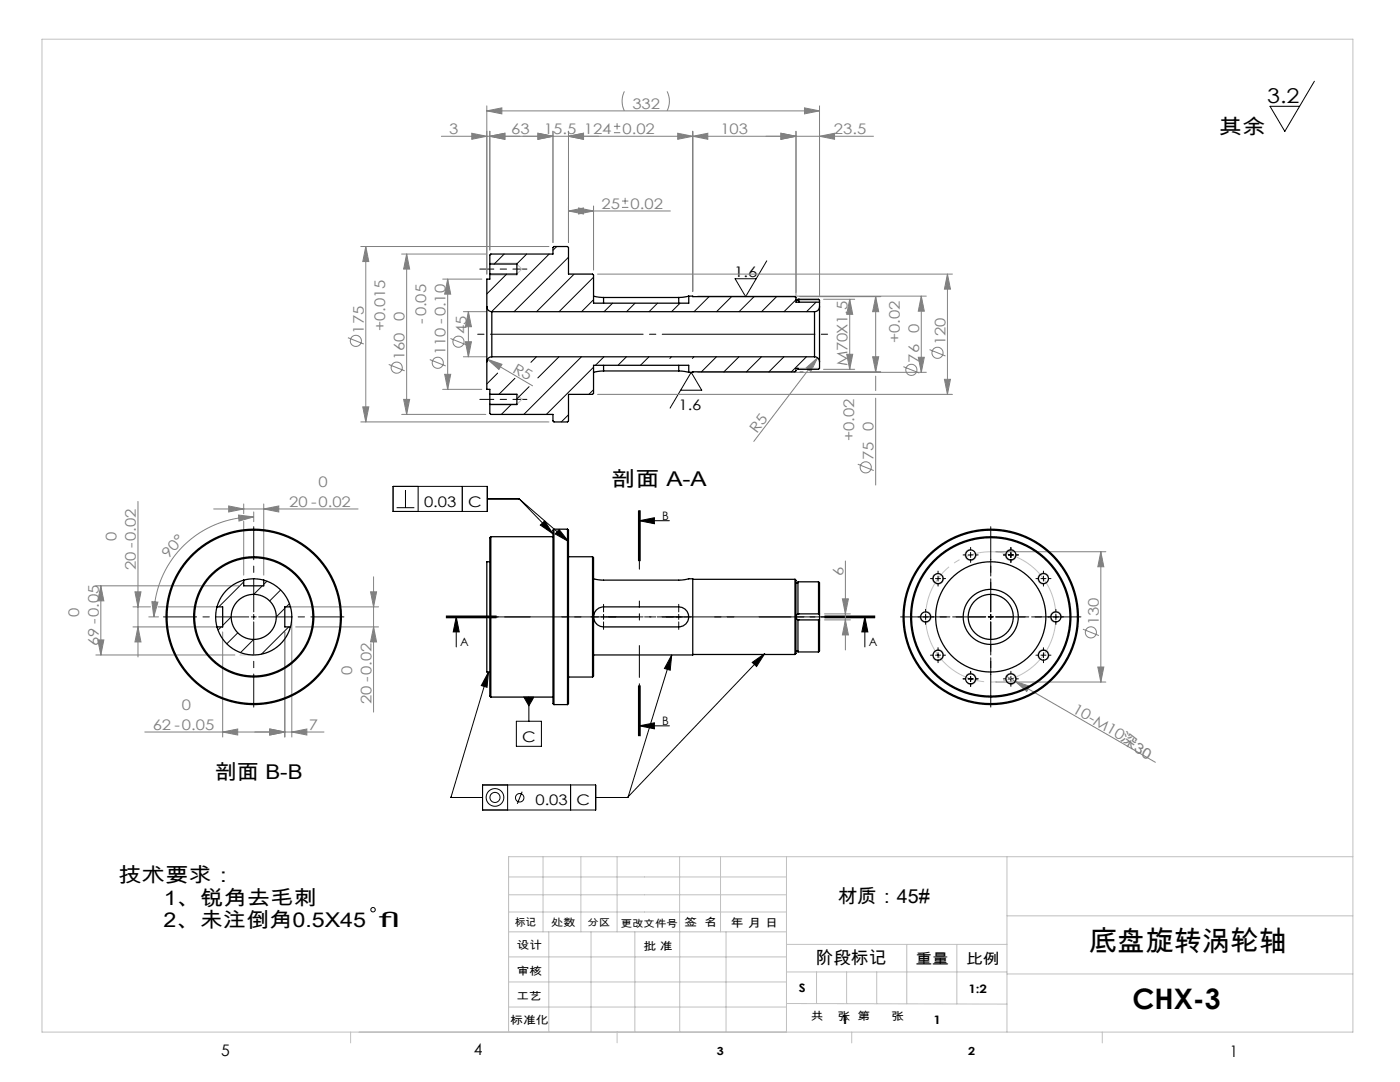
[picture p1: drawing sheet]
<svg xmlns="http://www.w3.org/2000/svg" width="279mm" height="216mm" viewBox="0 0 279 216" stroke-linecap="round" stroke-linejoin="round" font-family="sans-serif">
<g fill="none" stroke="#000" stroke-width=".2">
<path d="M262.3 16.2l-5.9 10-2.9-5h5.9M153 52l-4.2 7.2-2.1-3.6h4.2M135.8 77.9h4.2l-2.1-3.6-4.2 7.1M78.4 97.1h18.9v5h-18.9zM80.9 97.8v3.5M83.4 97.1v5M92.3 97.1v5M97.3 99.6h6.3M103.6 99.6l6.8 6.9M103.6 99.6l9.9 8.5M79.2 101.3h3.5M107.8 104.8l.9-.9 1.7 2.6z"/>
<path d="M111.6 105.6l1.9 2.5-2.7-1.6zM127.4 101.9v10M127.6 103.9h6M127.6 103.9l3-.6v1.2zM127.6 101.9v10M127.8 101.9v10M186.7 115.5h1M187.2 115v1M193.2 110.7h1M193.7 110.2v1M201.2 110.7h1M201.7 110.2v1"/>
<path d="M207.7 115.5h1M208.2 115v1M50.1 123.1h1M50.6 122.6v1M89.1 123.1h10M89.1 123.3h10M89.1 122.9h10M91.1 123.1l.6 3h-1.2zM91.1 123.1v6M97.5 134.1l-.3 3-1.1-.3zM97.5 134.1l-7.5 25h6.3M104.5 139.1h2l-1 1.7z"/>
<path d="M105.5 139.1v4.8M120 123.1h1M120.5 122.6v1M127.4 136.8v10M127.6 136.8v10M127.8 136.8v10M134.1 130.7l-.4 3-1.1-.3zM134.1 130.7l-8.8 28.4h-6.4M135 123.1h1M135.5 122.6v1M150.1 132.2l2.5-1.8-1.6 2.6zM152.6 130.4l-27.4 28.7"/>
<path d="M164.6 122.9h10zM164.6 123.1h10M164.6 123.3h10M172.6 123.1l.6 3h-1.2zM172.6 123.1v6M184.2 123.1h1M184.7 122.6v1M186.7 130.7h1M187.2 130.2v1M193.2 135.5h1M193.7 135v1M197.2 123.1h1"/>
<path d="M197.7 122.6v1M201.2 135.5h1M201.7 135v1M207.7 130.7h1M208.2 130.2v1M210.2 123.1h1M210.7 122.6v1M96.3 156.6h22.6v5h-22.6zM101.3 156.6v5M103 143.9h5v5h-5zM104.2 158l-1 2.4M113.9 156.6v5"/>
<path d="M127.6 144.8h6M127.6 144.8l3-.6v1.2z"/>
<circle cx="98.8" cy="159.1" r="1.01"/>
<circle cx="98.8" cy="159.1" r="1.76"/>
<circle cx="103.7" cy="159.2" r=".85"/>
<circle cx="74.4" cy="181.5" r=".44"/>
</g>
<g fill="none" stroke="#808080" stroke-width=".2">
<path d="M124.6 18.2a4.3 4.3 0 0 0 0 3.9M133.1 18.2a4.3 4.3 0 0 1 0 3.9M88.1 27.2h86.2M94.2 26.6l3 .6-3 .6zM97.2 21.1v33.6M97.2 22.1h66.4M97.2 22.1l3-.6v1.2zM97.8 26.2v23.7M97.8 27.2l3-.6v1.2zM107.4 26.6l3 .6-3 .6zM110.4 26.2v22.2M113.5 27.2l3-.6v1.2z"/>
<path d="M113.5 26.2v22.2M122.5 26.5h1.3M122.5 25.2h1.3M123.2 24.6v1.2M124.8 39.5v1.3M135.3 26.6l3 .6-3 .6zM138.3 27.2l3-.6v1.2zM138.3 26.2v32M155.9 26.6l3 .6-3 .6zM158.9 26.2v32.7M160.6 21.5l3 .6-3 .6zM163.6 21.1v37.8"/>
<path d="M163.6 27.2l3-.6v1.2zM72 49.2h37.6M73 49.2v35M73 49.2l.6 3h-1.2zM80.2 50.7h16.8M81.2 50.7l.6 3h-1.2zM81.2 50.7v32M88.3 55.7h7.9M89.3 55.7l.6 3h-1.2zM89.3 55.7v22M113.5 42.1l3-.6v1.2zM113.5 42.1h20.3"/>
<path d="M115.5 41.5l3 .6-3 .6zM118.5 41.1v12.8M119.3 54.7h70.8M124.1 41.4h1.3M124.1 40.1h1.3M139.3 59.1h45.6M159.7 59.2h16.1M164.4 59.7h6.2M169.6 59.7l.6 3h-1.2zM169.6 59.7v14M174.8 59.2l.6 3h-1.2zM174.8 59.2v15"/>
<path d="M183.9 59.1l.6 3h-1.2zM183.9 59.1v15.2M189.1 54.7l.6 3h-1.2zM189.1 54.7v24M69.4 67.4l3.2 1.2M77.6 72.7l3.2 1.3M80.6 79.7h1.2l-.6 3zM85.8 71.8l3.1 1.2M88.3 77.7h7.9M88.7 74.7h1.2l-.6 3zM89.9 67.5l3.2 1.3M92.5 62.2h4.7"/>
<path d="M92.5 71.2h4.7M92.9 68.2h1.2l-.6 3zM93.5 62.2l.6 3h-1.2zM93.5 62.2v9M97.3 71.7l2.9 1-.6 1zM97.3 71.7l9 5.3M119.3 78.7h70.8M139.3 74.3h45.6M159.7 74.2h.6M160.9 73.4l2.3-2-1.4 2.7zM161.8 74.2h14M163.2 71.4l-12.8 16.7"/>
<path d="M164.4 73.7h6.2M169 70.7h1.2l-.6 3zM174.2 71.2h1.2l-.6 3zM174.8 75.1v2.8M174.8 79.5v17.3M180.3 73.2l3.2 1.2M183.3 71.3h1.2l-.6 3zM185.5 69.8l3.2 1.2M188.5 75.7h1.2l-.6 3zM72 84.2h37.6M72.4 81.2h1.2l-.6 3zM80.2 82.7h16.8"/>
<path d="M171.2 92.6l3.2 1.3M19.1 116.9h28.5M20.1 116.9l.6 3h-1.2zM20.1 116.9v13.8M26.9 118.1h1.2l-.6 3zM27.5 100.1v31M42.6 101.6h28.9M45.6 101l3 .6-3 .6zM47.6 102.8l3 .3-2.9 .9zM48.6 100.6v1.9M48.6 104v10.8M50.6 103.1a19.9 19.9 0 0 0-19.9 20"/>
<path d="M50.6 102.1v2M52.6 101.6l3-.6v1.2zM52.6 100.6v14.2M74 118.1h1.2l-.6 3zM74.6 115.1v27M168.1 119.5h1.2l-.6 3zM168.7 111.9v17.8M198.7 110.1h22M219.7 110.1l.6 3h-1.2zM219.7 110.1v26M19.1 130.7h27.8M19.5 127.7h1.2l-.6 3z"/>
<path d="M26.5 125.1h16.9M26.5 121.1h3.5M27.5 125.1l.6 3h-1.2zM29.7 123.1h1.9M30.3 120.1h1.2l-.8 3zM31.6 121.1h11.8M44.4 126.1v21M56.8 126.1v21M57.8 121.1h17.8M58.2 124.1v23M59 125.1h16.6M74.6 125.1l.6 3h-1.2z"/>
<path d="M164.6 122.5h5.1M164.6 123.7h5.1M168.7 123.7l.6 3h-1.2zM198.7 136.1h22M200.9 135l1.7 1M202.6 136l2.9 .9-.6 1.1zM202.6 136l28 16.1M216.1 125.5l3.2 1.3M219.1 133.1h1.2l-.6 3zM28.9 146.1h35.8M44.4 146.1l3-.6v1.2zM53.8 145.5l3 .6-3 .6z"/>
<path d="M58.2 146.1l3-.6v1.2z"/>
<circle cx="71" cy="68" r="1.11"/>
<circle cx="79.2" cy="73.4" r="1.11"/>
<circle cx="87.4" cy="72.4" r="1.11"/>
<circle cx="91.5" cy="68.2" r="1.11"/>
<circle cx="181.9" cy="73.8" r="1.11"/>
<circle cx="187.1" cy="70.4" r="1.11"/>
<circle cx="172.8" cy="93.3" r="1.11"/>
<circle cx="217.7" cy="126.2" r="1.11"/>
</g>
<path d="M210.2 119.3a13 13 0 0 0-21.7-5.3 13 13 0 0 0 5.6 21.6 13 13 0 0 0 16.3-15.3l-.2-1" fill="none" stroke="#c0c0c0" stroke-width=".2" stroke-dasharray="30.5 1.3 1.3 1.3" stroke-dashoffset="8.7" stroke-linecap="butt"/>
<g fill="none" stroke="#c0c0c0" stroke-width=".2">
<path d="M8.4 7.8h261.6v198.1h-261.6zM97.8 52.5h5.4v.2l1 1-1 1v.2h-5.4M159.3 59.9h4.3M97.8 78.6h5.4l1 1.1-1 1.1h-5.4M159.3 73.5h4.3M186.5 114.6a1.13 1.13 0 0 0-.2 1.6 1.13 1.13 0 0 0 1.6 .1 1.13 1.13 0 0 0 .2-1.5M193.6 109.6a1.13 1.13 0 0 0-1 1.2 1.13 1.13 0 0 0 1.1 1.1 1.13 1.13 0 0 0 1.1-1.2M202.3 109.8a1.13 1.13 0 0 0-1.5 .3 1.13 1.13 0 0 0 .3 1.6 1.13 1.13 0 0 0 1.6-.3M209.3 115a1.13 1.13 0 0 0-1.5-.6 1.13 1.13 0 0 0-.6 1.4 1.13 1.13 0 0 0 1.4 .7M47.9 130.7h2.7M185.1 122a1.13 1.13 0 0 1 .7 1.4 1.13 1.13 0 0 1-1.4 .8 1.13 1.13 0 0 1-.8-1.4M186.9 129.7a1.13 1.13 0 0 1 1.4 .7 1.13 1.13 0 0 1-.7 1.4 1.13 1.13 0 0 1-1.4-.6"/>
<path d="M192.8 134.8a1.13 1.13 0 0 1 1.5-.3 1.13 1.13 0 0 1 .4 1.6 1.13 1.13 0 0 1-1.6 .3M200.6 135.5a1.13 1.13 0 0 1 1.1-1.2 1.13 1.13 0 0 1 1.2 1.1 1.13 1.13 0 0 1-1.1 1.2M207.3 131.4a1.13 1.13 0 0 1 .2-1.6 1.13 1.13 0 0 1 1.6 .2 1.13 1.13 0 0 1-.1 1.6M211.8 123.3a1.13 1.13 0 0 0-.8-1.3 1.13 1.13 0 0 0-1.4 .8 1.13 1.13 0 0 0 .8 1.4M101.5 178.5h55.5M101.5 175h55.5M108.4 170.9v15M115.9 170.9v15M123.2 170.9v15M135.6 170.9v15M143.8 170.9v15M157 170.9v35"/>
<path d="M201 170.9v35M270 170.9h-168.5v35M101.5 195.9h55.5M101.5 190.9h55.5M101.5 185.9h55.5M101.5 182h55.5M109.5 185.9v20M118 185.9v20M126.7 185.9v20M135.7 185.9v20M144.9 185.9v20M157 188.4h44"/>
<path d="M157 193.9h44M163 193.9v6.4M169 193.9v6.4M175 193.9v6.4M181 188.4v11.9M191 188.4v11.9M201 194.3h69M201 182.7h69M70 205.9v2.2M101.5 200.9h55.5M123.2 205.9v2.2M157 200.2l44 .2"/>
<path d="M170 205.9v2.2M220 205.9v2.2"/>
</g>
<path d="M165.4 66.7h-70.2M165.4 123.1h-70.2" fill="none" stroke="#000" stroke-width=".2" stroke-dasharray="30.5 1.3 1.3 1.3" stroke-dashoffset="-2.7"/>
<g fill="none" stroke="#000" stroke-width=".2" stroke-dasharray="30.5 1.3 1.3 1.3">
<path d="M186.2 115.5h-.5M187.2 114.5v-.5M187.2 116.5v.5M188.2 115.5h.5M192.7 110.7h-.5M193.7 109.7v-.5M193.7 111.7v.5M194.7 110.7h.5M200.7 110.7h-.5M201.7 109.7v-.5M201.7 111.7v.5M202.7 110.7h.5"/>
<path d="M207.2 115.5h-.5M208.2 114.5v-.5M208.2 116.5v.5M209.2 115.5h.5M119.5 123.1h-1.5M120.5 122.1v-1.5M120.5 124.1v1.5M121.5 123.1h1.5M134.5 123.1h-1.5M135.5 122.1v-1.5M135.5 124.1v1.5M136.5 123.1h1.5"/>
<path d="M183.7 123.1h-.5M184.7 122.1v-.5M184.7 124.1v.5M185.7 123.1h.5M186.2 130.7h-.5M187.2 129.7v-.5M187.2 131.7v.5M188.2 130.7h.5M192.7 135.5h-.5M193.7 134.5v-.5M193.7 136.5v.5M194.7 135.5h.5"/>
<path d="M200.7 135.5h-.5M201.7 134.5v-.5M201.7 136.5v.5M202.7 135.5h.5M207.2 130.7h-.5M208.2 129.7v-.5M208.2 131.7v.5M209.2 130.7h.5M209.7 123.1h-.5M210.7 122.1v-.5M210.7 124.1v.5M211.7 123.1h.5"/>
</g>
<path d="M49.6 123.1h-17M50.6 122.1v-17M50.6 124.1v17M51.6 123.1h17M196.7 123.1h-17M197.7 122.1v-17M197.7 124.1v17M198.7 123.1h17" fill="none" stroke="#000" stroke-width=".2" stroke-dasharray="30.5 1.3 1.3 1.3" stroke-dashoffset="23.9"/>
<path d="M196.7 123.1h-10.5M197.7 122.1v-10.5M197.7 124.1v10.5M198.7 123.1h10.5" fill="none" stroke="#000" stroke-width=".2" stroke-dasharray="30.5 1.3 1.3 1.3" stroke-dashoffset="27.1"/>
<path d="M105.2 53.7h-9.4M105.2 79.7h-9.4" fill="none" stroke="#000" stroke-width=".2" stroke-dasharray="30.5 1.3 1.3 1.3" stroke-dashoffset="27.7"/>
<path d="M89.1 123.1h85.5" fill="none" stroke="#000" stroke-width=".2" stroke-dasharray="6.3 1.3 1.3 1.3 5.1" stroke-dashoffset="-1.5"/>
<path d="M127.6 101.9v44.9" fill="none" stroke="#000" stroke-width=".2" stroke-dasharray="6.3 1.3 1.3 1.3 5.1" stroke-dashoffset="3.6"/>
<g fill="#000">
<path d="M127.6 103.9l3-.6v1.2zM127.6 144.8l3-.6v1.2z"/>
<path d="M91.1 123.1l.6 3h-1.2zM172.6 123.1l.6 3h-1.2z"/>
<path d="M104.5 139.1l1 1.7 1-1.7zM150.1 132.2l2.5-1.8-1.6 2.6zM134.1 130.7l-.4 3-1.1-.3zM97.5 134.1l-.3 3-1.1-.3zM107.8 104.8l.9-.9 1.7 2.6zM111.6 105.6l1.9 2.5-2.7-1.6z"/>
</g>
<g fill="#808080">
<path d="M160.9 73.4l2.3-2-1.4 2.7z"/>
<path d="M97.3 71.7l2.9 1-.6 1z"/>
<path d="M202.6 136l2.9 .9-.6 1.1z"/>
<path d="M219.1 133.1h1.2l-.6 3zM219.7 110.1l.6 3h-1.2zM19.5 127.7h1.2l-.6 3zM20.1 116.9l.6 3h-1.2z"/>
<path d="M58.2 146.1l3-.6v1.2zM53.8 145.5l3 .6-3 .6z"/>
<path d="M113.5 27.2l3-.6v1.2zM135.3 26.6l3 .6-3 .6zM138.3 27.2l3-.6v1.2zM155.9 26.6l3 .6-3 .6z"/>
<path d="M94.2 26.6l3 .6-3 .6zM97.8 27.2l3-.6v1.2zM107.4 26.6l3 .6-3 .6zM113.5 27.2l3-.6v1.2zM113.5 42.1l3-.6v1.2zM115.5 41.5l3 .6-3 .6z"/>
<path d="M97.2 22.1l3-.6v1.2zM160.6 21.5l3 .6-3 .6z"/>
<path d="M163.6 27.2l3-.6v1.2zM155.9 26.6l3 .6-3 .6z"/>
<path d="M97.8 27.2l3-.6v1.2zM107.4 26.6l3 .6-3 .6z"/>
<path d="M47.6 102.8l3 .3-2.9 .9zM30.3 120.1h1.2l-.8 3z"/>
<path d="M74.6 125.1l.6 3h-1.2zM74 118.1h1.2l-.6 3z"/>
<path d="M168.1 119.5h1.2l-.6 3zM168.7 123.7l.6 3h-1.2zM89.3 55.7l.6 3h-1.2zM88.7 74.7h1.2l-.6 3zM169.6 59.7l.6 3h-1.2zM169 70.7h1.2l-.6 3zM93.5 62.2l.6 3h-1.2zM92.9 68.2h1.2l-.6 3zM81.2 50.7l.6 3h-1.2zM80.6 79.7h1.2l-.6 3zM174.8 59.2l.6 3h-1.2zM174.2 71.2h1.2l-.6 3zM189.1 54.7l.6 3h-1.2zM188.5 75.7h1.2l-.6 3zM183.9 59.1l.6 3h-1.2zM183.3 71.3h1.2l-.6 3zM26.9 118.1h1.2l-.6 3zM27.5 125.1l.6 3h-1.2z"/>
<path d="M73 49.2l.6 3h-1.2zM72.4 81.2h1.2l-.6 3z"/>
<path d="M44.4 146.1l3-.6v1.2zM53.8 145.5l3 .6-3 .6z"/>
<path d="M45.6 101l3 .6-3 .6zM52.6 101.6l3-.6v1.2z"/>
</g>
<g fill="none" stroke="#000" stroke-width=".25">
<path d="M97.8 52.7v2M97.8 52.7v-1.8l.2-.2h12.4v-1.3l.2-.2h2.7l.2 .2v5.3h4.8l.2 .2v5.6h19v-1.4M97.8 54.7v1h-.6v5.5M97.8 52.7h5.4v2h-5.4M118.5 59.1l2 .3M120.5 59.4v1.1M120.5 59.4h15M135.5 59.4v1.1M137.5 59.1l-2 .3M137.5 59.1l21.2 .1 .2 .2v.9h4.7M159.5 59.7h3.9l.2 .2v1.3M159.5 59.7h-.2v.2h-.4"/>
<path d="M159.5 59.7v.6M97.2 61.2a1 1 0 0 0 1 1M97.2 61.2v11M97.2 72.2v5.5h.6v1M97.8 78.7v2M97.8 78.7h5.4v2h-5.4M98.2 71.2a1 1 0 0 0-1 1M98.2 62.2v9M98.2 71.2h64.4M98.2 62.2h64.4M120.5 74l-2 .3M120.5 72.9v1.1"/>
<path d="M120.5 74h15M135.5 74l2 .3M135.5 72.9v1.1M137.5 74.3v-1.4h-19v5.6l-.2 .2h-4.8v5.3l-.2 .2h-2.7l-.2-.2v-1.3h-12.4l-.2-.2v-1.8M162.6 71.2a1 1 0 0 1 1 1M162.6 62.2v9M163.6 61.2a1 1 0 0 1-1 1M163.6 61.2v11M163.6 72.2v1.3l-.2 .2h-4.1v-.2h-.4v.5l-.2 .2-21.2 .1M48.6 115.8a7.6 7.6 0 0 0-5.3 5.3M48.6 115.8l.1-.1a7.6 7.6 0 0 1 3.9 .1M48.6 115.8v1.1h4v-1.1"/>
<path d="M52.6 115.8a7.6 7.6 0 0 1 5.4 5.3M97.8 112.1h-.6v22h.6M98 107.1v32M98 107.1l-.2 .2v31.6l.2 .2M98 107.1h12.4M110.6 105.6v35M110.6 105.6l-.2 .2v34.6l.2 .2M110.6 105.6h2.7M113.3 105.6l.2 .2v34.6l-.2 .2M113.3 105.6v35M113.5 111.1h4.8M118.3 111.1v24"/>
<path d="M118.3 111.1l.2 .2v22.1a1.96 1.96 0 0 1-.2 1.7M118.5 115.5l2 .3h15l2.8-.3v15.2h-19.8M138.3 115.6h20.4M158.7 115.6a2.58 2.58 0 0 1 .2 1.9v11.2a2.58 2.58 0 0 1-.2 1.9M158.7 115.6v15M158.9 116.3h.4M163.4 116.1h-4.1v6.4M163.4 116.1v6.4M163.4 116.1a1.99 1.99 0 0 1 .2 1.7v4.7M43.3 125.1a7.6 7.6 0 0 0 7.3 5.6 7.6 7.6 0 0 0 7.4-5.6M43.3 121.1l-.1 .4a7.6 7.6 0 0 0 .1 3.6M43.3 121.1h1.1v4h-1.1"/>
<path d="M58 121.1v.1a7.6 7.6 0 0 1 0 3.9M58 121.1h-1.2v4h1.2M98 139.1h12.4M113.5 135.1h4.8M119 121.7l.5-.4 1-.2h15a2 2 0 0 1 2 2 2 2 0 0 1-2 2h-15a2 2 0 0 1-1.9-1.2 2 2 0 0 1 .4-2.2zM138.3 130.6h20.4M158.9 129.9h.4M159.3 123.7v6.4h4.1M159.3 122.5a.6 .6 0 0 0-.4 .6 .6 .6 0 0 0 .4 .6M159.3 123.7h4.1M163.4 123.7v6.4M163.4 123.7h.2"/>
<path d="M163.4 122.5h.2M163.4 122.5h-4.1M163.6 123.7v4.7a1.99 1.99 0 0 1-.2 1.7M163.6 122.5v1.2M110.6 140.6h2.7"/>
<circle cx="187.2" cy="115.5" r="1"/>
<circle cx="193.7" cy="110.7" r="1"/>
<circle cx="201.7" cy="110.7" r="1"/>
<circle cx="208.2" cy="115.5" r="1"/>
<circle cx="50.6" cy="123.1" r="17.5"/>
<circle cx="50.6" cy="123.1" r="17.3"/>
<circle cx="50.6" cy="123.1" r="12"/>
<circle cx="50.6" cy="123.1" r="4.5"/>
<circle cx="50.6" cy="123.1" r="11.8"/>
<circle cx="184.7" cy="123.1" r="1"/>
<circle cx="187.2" cy="130.7" r="1"/>
<circle cx="193.7" cy="135.5" r="1"/>
<circle cx="197.7" cy="123.1" r="17.3"/>
<circle cx="197.7" cy="123.1" r="15.8"/>
<circle cx="197.7" cy="123.1" r="5.5"/>
<circle cx="197.7" cy="123.1" r="11"/>
<circle cx="197.7" cy="123.1" r="17.5"/>
<circle cx="197.7" cy="123.1" r="16"/>
<circle cx="197.7" cy="123.1" r="4.5"/>
<circle cx="201.7" cy="135.5" r="1"/>
<circle cx="208.2" cy="130.7" r="1"/>
<circle cx="210.7" cy="123.1" r="1"/>
</g>
<g fill="none" stroke="#000" stroke-width=".2">
<path d="M100.6 50.7l-2 2M101.1 54.7l-3.9 4M105.1 50.7l-2 2M109.6 50.7l-11.5 11.5M111.1 49.2l-.7 .7M113.5 51.3l-10.9 10.9M114.6 54.7l-7.5 7.5M118.5 55.3l-6.9 6.9M118.5 59.8l-2.4 2.4M141.5 59.2l-3 3M146 59.2l-3 3M150.5 59.2l-3 3"/>
<path d="M155 59.2l-3 3M158.9 59.8l-2.4 2.4M99.3 74.5l-2.1 2.1M102.8 75.5l-3.2 3.2M105.6 77.2l-2.4 2.4M107.1 71.2l-1.1 1.1M111.6 71.2l-4.3 4.2M116 71.2l-11.5 11.5M118.5 73.3l-9.5 9.4M118.5 77.8l-1 .9M120.5 71.2l-1.7 1.7M122.3 60.5l-1.7 1.7"/>
<path d="M125 71.2l-1.7 1.7M126.7 60.5l-1.7 1.7M129.5 71.2l-1.7 1.7M131.2 60.5l-1.7 1.7M134 71.2l-.3 .3M135.7 60.5l-1.7 1.7M138.5 71.2l-.3 .3M143 71.2l-3 3M147.5 71.2l-3 3M152 71.2l-3 3M156.5 71.2l-3 3M160.9 71.2l-3 3"/>
<path d="M162.9 60.3l-1.9 1.9M102.1 80.7l-2 2M113.5 82.8l-1.5 1.4M48.6 116.1l-4.9 5M52.3 116.9l-1.7 1.7M53.3 116l-.7 .6M56 117.7l-2.2 2.2M44.1 125.1l-.6 .6M46.1 123.1l-1.7 1.7M47.5 126.3l-2.2 2.2M50.6 127.6l-2.6 2.6M56.8 121.4l-1.7 1.7"/>
<path d="M57.6 125.1l-5.4 5.4M57.8 120.5l-.7 .6"/>
</g>
<g font-size="5.6">
<text x="217.3" y="189.7">底盘旋转涡轮轴</text>
<text x="226" y="201.3">CHX-3</text>
</g>
<g font-size="4.1">
<text x="252.9" y="20.6">3.2</text>
<text x="243.2" y="26.7">其余</text>
<text x="122" y="97">剖面 A-A</text>
<text x="42.8" y="155.5">剖面 B-B</text>
<text x="23.6" y="176">技术要求：</text>
<text x="32.6" y="185.1">2、未注倒角0.5X45 f</text>
<text x="32.7" y="180.5">1、锐角去毛刺</text>
<text x="75.3" y="185.1">l</text>
</g>
<text font-size="3.9" x="167.2" y="180.1">材质：45#</text>
<text font-size="3.5" x="162.8" y="192.3">阶段标记</text>
<g font-size="3.2">
<text x="44.2" y="210.6">5</text>
<text x="94.6" y="210.6">4</text>
<text x="245.4" y="210.9">1</text>
</g>
<g font-size="2.9" fill="#808080">
<text x="126.2" y="21.7">332</text>
<text x="89.7" y="26.8">3</text>
<text x="102" y="26.8">63</text>
<text x="108.6" y="26.8">15.5</text>
<text x="116.5" y="26.8">124</text>
<text x="124.2" y="26.7">0.02</text>
<text x="143.8" y="26.8">103</text>
<text x="166.4" y="26.8">23.5</text>
<text x="120.1" y="41.7">25</text>
<text x="125.8" y="41.7">0.02</text>
<text x="80.7" y="64.1" transform="rotate(-90 80.7 64.1)">0</text>
<text x="85.1" y="64.6" transform="rotate(-90 85.1 64.6)">-0.05</text>
<text x="72.6" y="66.6" transform="rotate(-90 72.6 66.6)">175</text>
<text x="76.9" y="66.1" transform="rotate(-90 76.9 66.1)">+0.015</text>
<text x="80.7" y="71.9" transform="rotate(-90 80.7 71.9)">160</text>
<text x="88.9" y="70.9" transform="rotate(-90 88.9 70.9)">110 -0.10</text>
<text x="93.1" y="66.7" transform="rotate(-90 93.1 66.7)">45</text>
<text x="179.6" y="68.4" transform="rotate(-90 179.6 68.4)">+0.02</text>
<text x="183.5" y="66.5" transform="rotate(-90 183.5 66.5)">0</text>
<text x="188.7" y="68.9" transform="rotate(-90 188.7 68.9)">120</text>
<text x="102.2" y="74.1" transform="rotate(30 102.2 74.1)">R5</text>
<text x="169.2" y="73" transform="rotate(-90 169.2 73)">M70X1.5</text>
<text x="183.5" y="72.3" transform="rotate(-90 183.5 72.3)">76</text>
<text x="151.1" y="86.6" transform="rotate(-53 151.1 86.6)">R5</text>
<text x="170.5" y="87.9" transform="rotate(-90 170.5 87.9)">+0.02</text>
<text x="174.4" y="86" transform="rotate(-90 174.4 86)">0</text>
<text x="174.4" y="91.8" transform="rotate(-90 174.4 91.8)">75</text>
<text x="57.7" y="101.1">20 -0.02</text>
<text x="63.6" y="97.3">0</text>
<text x="23.2" y="108" transform="rotate(-90 23.2 108)">0</text>
<text x="27.1" y="113.8" transform="rotate(-90 27.1 113.8)">20 -0.02</text>
<text x="33.6" y="111.6" transform="rotate(-49 33.6 111.6)">90°</text>
<text x="168.3" y="115" transform="rotate(-90 168.3 115)">6</text>
<text x="15.8" y="123.1" transform="rotate(-90 15.8 123.1)">0</text>
<text x="219.3" y="124.7" transform="rotate(-90 219.3 124.7)">130</text>
<text x="19.7" y="129" transform="rotate(-90 19.7 129)">69 -0.05</text>
<text x="70.3" y="134.7" transform="rotate(-90 70.3 134.7)">0</text>
<text x="36.3" y="141.8">0</text>
<text x="74.1" y="140.5" transform="rotate(-90 74.1 140.5)">20 -0.02</text>
<text x="213.8" y="142" transform="rotate(30 213.8 142)">10-M10</text>
<text x="30.5" y="145.7">62 -0.05</text>
<text x="61.6" y="145.7">7</text>
<text x="223.5" y="147.6" transform="rotate(38 223.5 147.6)">深30</text>
</g>
<g font-size="2.9">
<text x="146.5" y="55.2">1.6</text>
<text x="135.4" y="81.7">1.6</text>
<text x="84.6" y="101.1">0.03</text>
<text x="93.4" y="101.1">C</text>
<text x="104.2" y="148">C</text>
<text x="106.9" y="160.7">0.03</text>
<text x="115" y="160.7">C</text>
<text x="182.7" y="192.3">重量</text>
<text x="192.8" y="192.4">比例</text>
</g>
<g font-size="2.3">
<text x="132.1" y="103.7">B</text>
<text x="91.8" y="128.9">A</text>
<text x="173.4" y="128.9">A</text>
<text x="132.1" y="144.6">B</text>
<text x="145.8" y="185">年 月 日</text>
<text x="159.4" y="198">S</text>
<text x="193.3" y="198.2">1:2</text>
<text x="167.9" y="204.4">1</text>
<text x="186.3" y="204.4">1</text>
</g>
<g font-size="2.2">
<text x="136.6" y="184.8">签 名</text>
<text x="103.1" y="189.5">设计</text>
<text x="128.4" y="189.5">批 准</text>
<text x="103.1" y="194.5">审核</text>
<text x="103" y="199.6">工艺</text>
<text x="161.8" y="203.5">共</text>
<text x="167.2" y="203.5">张 第</text>
<text x="177.9" y="203.5">张</text>
<text x="101.8" y="204.4">标准化</text>
<text x="143.1" y="210.5">3</text>
<text x="193.2" y="210.5">2</text>
</g>
<g font-size="2.1">
<text x="102.8" y="184.7">标记</text>
<text x="110" y="184.8">处数</text>
</g>
<g font-size="2">
<text x="117.3" y="184.8">分区</text>
<text x="123.9" y="184.9">更改文件号</text>
</g>
</svg>
